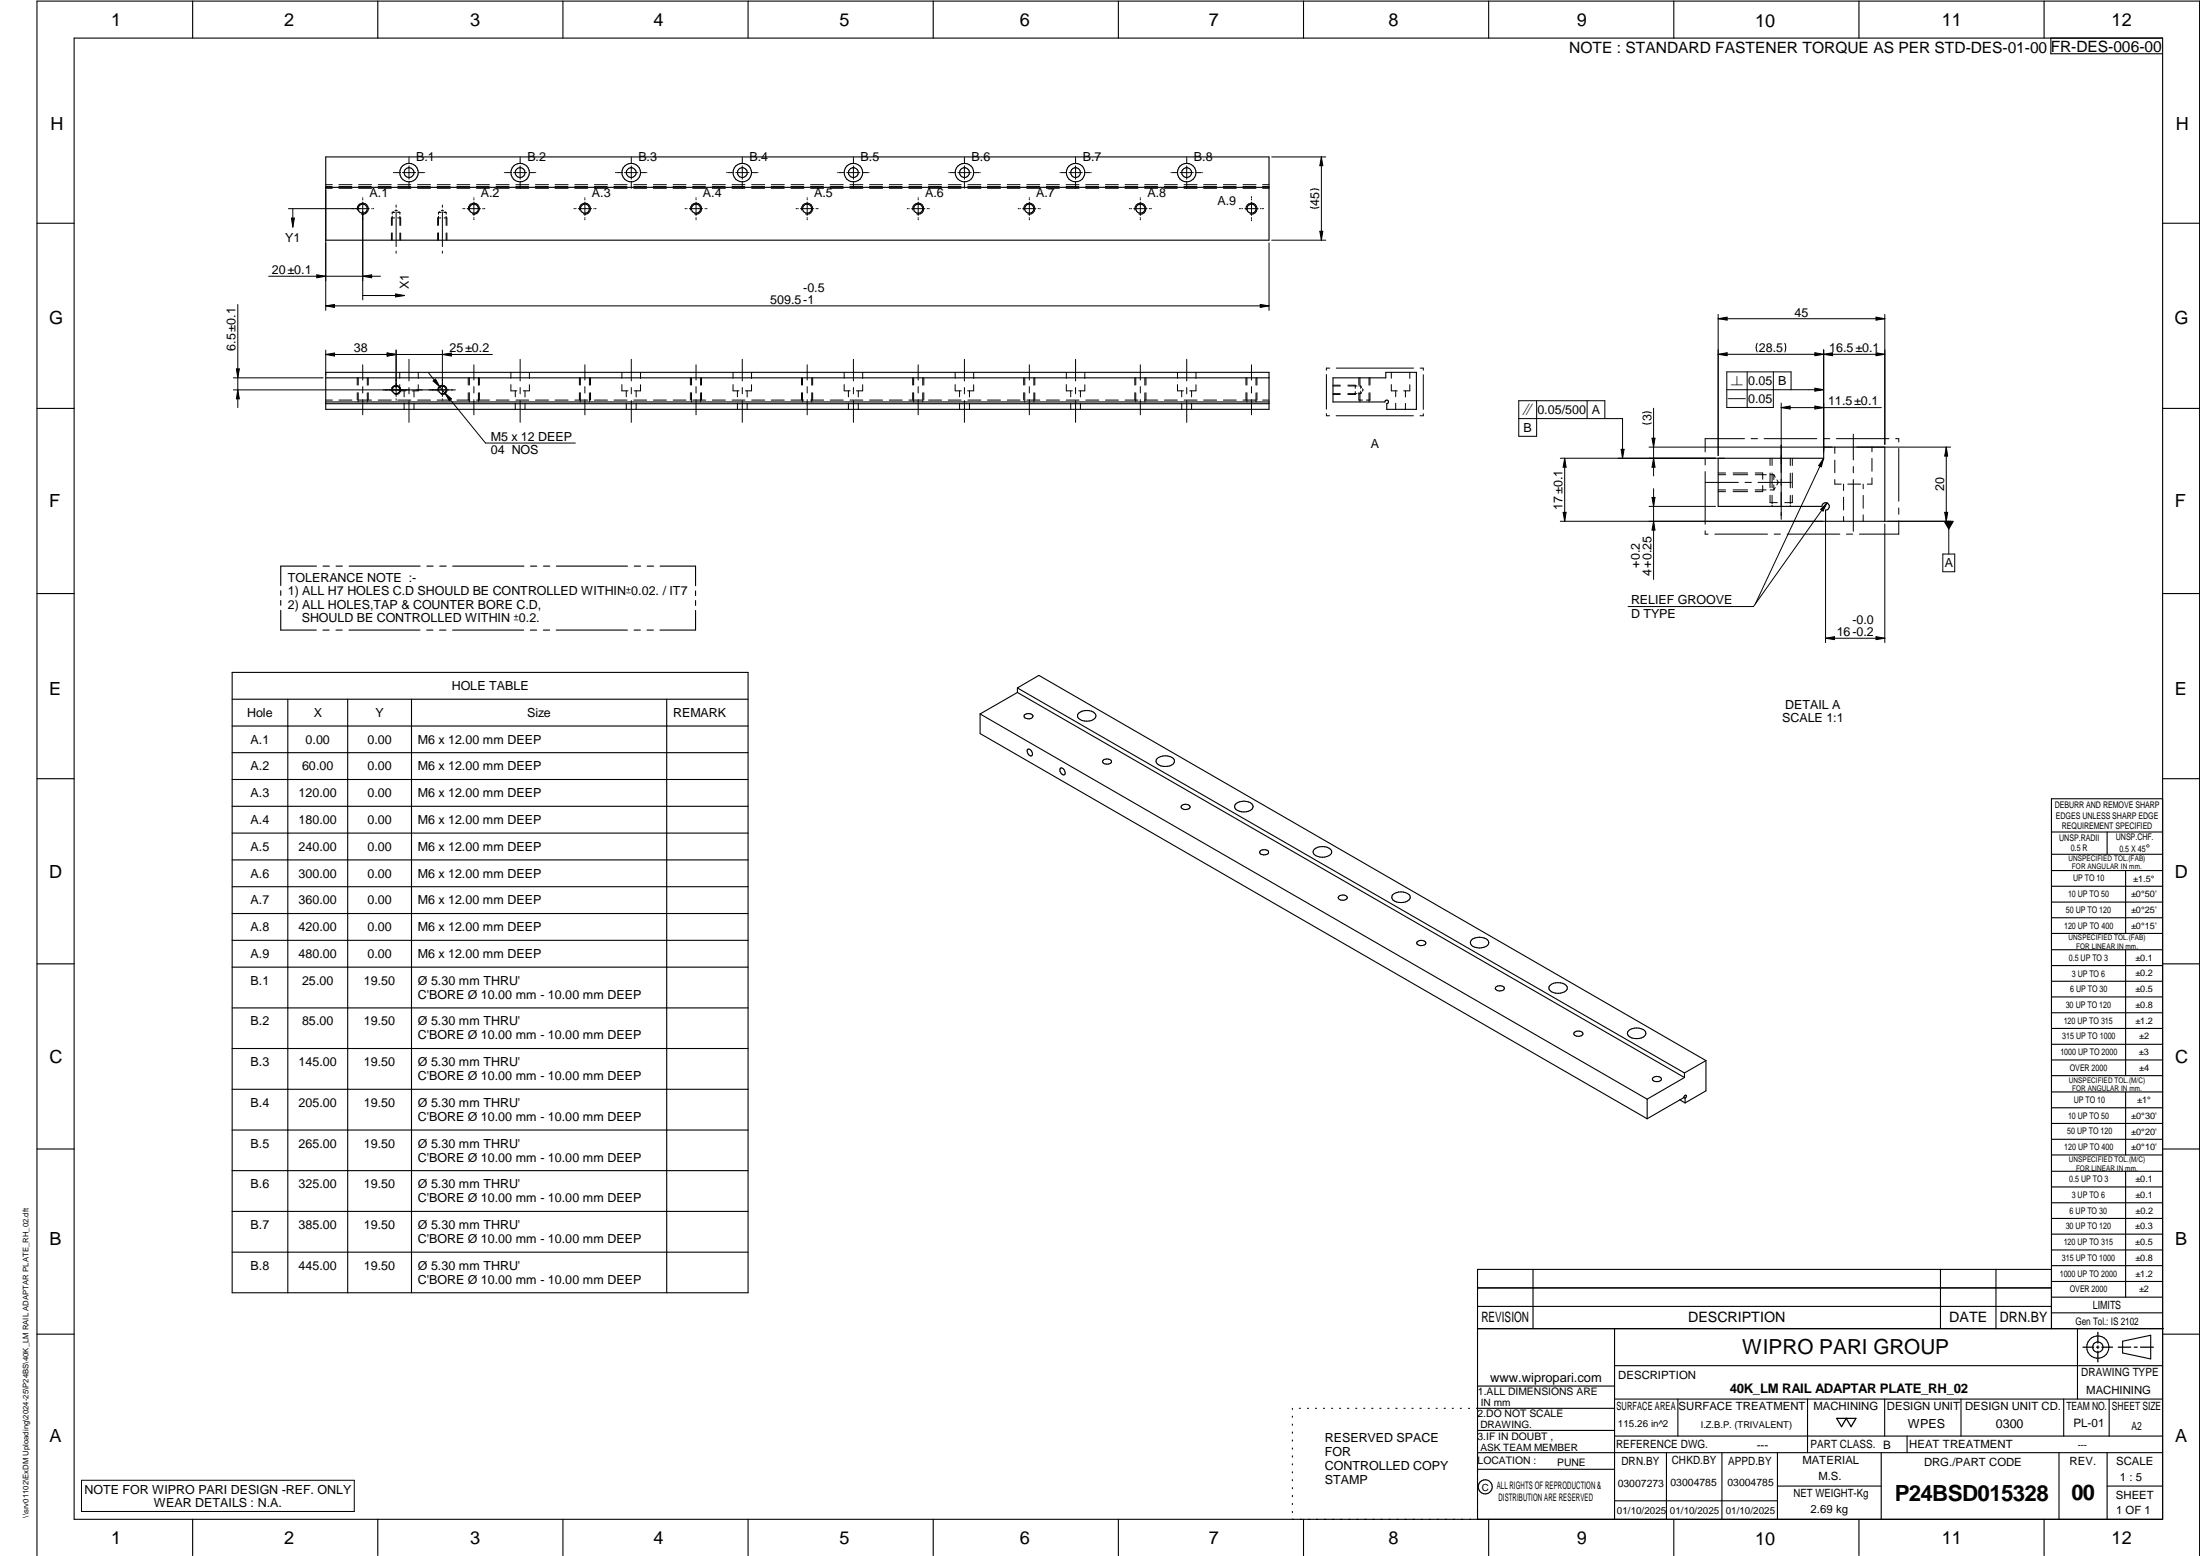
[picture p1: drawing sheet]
<svg xmlns="http://www.w3.org/2000/svg" width="594mm" height="420mm" viewBox="0 0 594 420" stroke-linecap="round" stroke-linejoin="round" font-family="sans-serif">
<g fill="none" stroke="#000" stroke-width=".3">
<path d="M20 10.3h564v400h-564zM52 .3v10M102 .3v10M152 .3v10M202 .3v10M252 .3v10M302 .3v10M352 .3v10M402 .3v10M452 .3v10M502 .3v10M552 .3v10"/>
<path d="M553.8 10.3v4.2h30.1M88 42.4h254.7v22.5h-254.7zM88 50.6h254.7M10 60.3h10M584 60.3h10M10 110.3h10M88 100.5h254.7v10h-254.7zM88 102h254.7M88 109h254.7M88 108.5h254.7M360 102h14.2v-1.5h8.3v10h-8v-1.5a.51 .51 0 0 0 .4-.3 .51 .51 0 0 0-.1-.5l-.5-.1-.3 .4h-14zM584 110.3h10"/>
<path d="M464 123.7h28.5v-3h16.5v20.1h-16v-3a1 1 0 0 0 1-1 1 1 0 0 0-1-1 1 1 0 0 0-1 .9h-28zM75.8 159.5v1.3M85.5 152.9h-9.7v5.2M87.2 152.9h1.7M90.8 152.9h1.6M94.3 152.9h19.1M115.3 152.9h1.7M118.7 152.9h1.8M122.3 152.9h19.2M143.2 152.9h1.7M146.8 152.9h1.7M150.2 152.9h19.3"/>
<path d="M171.3 152.9h1.7M174.7 152.9h1.8M178.3 152.9h9.5v5.3M187.8 159.6v1.2M10 160.3h10M75.8 162.1v1.3M75.8 164.8v5.3h9.6M87.2 170.1h1.7M90.7 170.1h1.7M94.2 170.1h19.2M115.2 170.1h1.7M118.7 170.1h1.7"/>
<path d="M122.2 170.1h19.2M143.2 170.1h1.7M146.7 170.1h1.7M150.2 170.1h19.2M171.2 170.1h1.7M174.7 170.1h1.7M187.8 164.8v5.3h-9.6M187.8 162.2v1.3M584 160.3h10M62.7 181.6h139.3v167.5h-139.3zM62.7 188.8h139.3M62.7 196h139.3"/>
<path d="M77.7 188.8v160.3M93.9 188.8v160.3M111.1 188.8v160.3M180 188.8v160.3M264.7 192.8v5.3l180.1 104M264.7 192.8l180.1 104M274.7 185.8l5.8-3.4 180.2 104M274.7 187l-10 5.8M274.7 185.8v1.2M274.7 185.8l180.2 103.9M274.7 187l180.2 104M276.6 193.1a1.37 1.37 0 0 1 2.3 .4 1.43 1.43 0 0 1-2.4-.1z"/>
<path d="M291.3 192.6a3.4 3.4 0 0 1 4.6 .3 1.57 1.57 0 0 1-1.8 1.8 2.63 2.63 0 0 1-3.1-1.4zM10 210.3h10M62.7 203.2h139.3M62.7 210.5h139.3M62.7 217.7h139.3M277.6 202.3a1.11 1.11 0 0 1 1 .6 1.11 1.11 0 0 1-.1 1.2 1.24 1.24 0 0 1-.9-1.8zM286.4 207.4a1.15 1.15 0 0 1 1 .6 1.15 1.15 0 0 1-.1 1.3 1.26 1.26 0 0 1-.9-1.9zM298 205.1l.8-.2a1.04 1.04 0 0 1 1.3 .9 1.49 1.49 0 0 1-2.4-.1zM312.5 204.8a3.4 3.4 0 0 1 4.6 .3 1.51 1.51 0 0 1-1.8 1.8 2.63 2.63 0 0 1-3.1-1.4zM319 217.6a1.55 1.55 0 0 1 2.3 .2 1.29 1.29 0 0 1-2.1 .6l-.3-.5zM333.7 217.1a3.3 3.3 0 0 1 4.6 .3 1.25 1.25 0 0 1-1.2 1.6 3.2 3.2 0 0 1-3.6-.9v-.7zM584 215.7h-30v143.1"/>
<path d="M584 210.3h10M62.7 225h139.3M62.7 232.2h139.3M62.7 239.4h139.3M340.2 229.9a1.64 1.64 0 0 1 2.4 .1 1.28 1.28 0 0 1-2.2 .6l-.3-.5zM354.9 229.3a3.5 3.5 0 0 1 4.6 .4 1.23 1.23 0 0 1-1.2 1.6 3.3 3.3 0 0 1-3.6-.9v-.7zM554 224.7h30M554 230.7h30M554 235.1h30M554 239.3h30M569 224.7v6M574 235.1v17"/>
<path d="M62.7 246.7h139.3M62.7 253.9h139.3M361.4 242.1a1.37 1.37 0 0 1 2.4 .4 1.53 1.53 0 0 1-2.4-.1zM376.1 241.6a3.5 3.5 0 0 1 4.6 .3 1.57 1.57 0 0 1-1.7 1.8 2.56 2.56 0 0 1-3.2-1.4zM382.6 254.4a1.59 1.59 0 0 1 2.4 .1 1.29 1.29 0 0 1-2.1 .6l-.3-.2zM397.4 253.8a3.4 3.4 0 0 1 4.5 .4 1.53 1.53 0 0 1-1.7 1.7l-.7 .1a2.15 2.15 0 0 1-2.5-1.5zM554 243.6h30M554 247.8h30M554 252.1h30M554 256.5h30M574 256.5v33.9M10 260.3h10"/>
<path d="M62.7 261.2h139.3M62.7 272.2h139.3M403.9 266.6a1.69 1.69 0 0 1 2.3 .1 1.25 1.25 0 0 1-2.1 .6l-.2-.2zM418.6 266.1a3.4 3.4 0 0 1 4.6 .3 1.23 1.23 0 0 1-1.2 1.6 2.77 2.77 0 0 1-3.8-1.2zM425.1 278.8a1.4 1.4 0 0 1 2.3 .5 1.5 1.5 0 0 1-2.4-.2zM439.8 278.3a3.4 3.4 0 0 1 4.6 .3 1.57 1.57 0 0 1-1.8 1.8l-.6 .1a2.18 2.18 0 0 1-2.5-1.5zM554 260.7h30M554 265h30M554 269.2h30M554 273.5h30M554 277.7h30M584 260.3h10"/>
<path d="M62.7 283.1h139.3M62.7 294.1h139.3M444.8 296.8v5.3M446.3 291.1a1.6 1.6 0 0 1 2.3 .2 1.29 1.29 0 0 1-2.1 .5l-.2-.2zM453.6 297l1.4 .8M454.7 296.4l.3 .2M454.7 296.4l-9.9 5.7M454.7 296.4l.2-.5 .4-.2 .1 .4-.4 .5M454.9 289.7v1.3M454.9 291l-10.1 5.8M455 296.6v1.2M460.7 286.4v8.2l-5.7 3.2"/>
<path d="M460.7 286.4l-5.8 3.3M554 282h30M554 286.2h30M554 290.4h30M554 294.9h30M554 299.1h30M574 294.9v17M10 310.3h10M62.7 305.1h139.3M62.7 316.1h139.3M554 303.4h30M554 307.6h30"/>
<path d="M554 311.9h30M554 316.3h30M574 316.3v34M584 310.3h10M62.7 327.1h139.3M62.7 338.1h139.3M554 320.5h30M554 324.8h30M554 329h30M554 333.2h30M554 337.5h30M399 358.8h185.2"/>
<path d="M399 352.8h155M399 347.8h155M414 342.8v16M436 358.8v51.5M524 342.8v16M539 342.8v16M554 341.8h30M554 346h30M554 350.3h30M554 354.5h30M554 342.8h-155v67.5M561 358.8v19"/>
<path d="M10 360.3h10M399 374.3h37M436 368.8h148M436 377.8h148M453.1 377.8v10M488.1 377.8v14.5M508.9 377.8v10M529.5 377.8v10M557.3 377.8v10M569.5 377.8v10M573.2 362.2l7.6-1.6v6.3l-7.6-1.6zM584 360.3h10"/>
<path d="M349 380.3v.3M349 382.4v.3M349 384.6v.3M349 386.7v.3M349 388.8v.3M349 391v.3M349 393.1v.3M349 395.3v.3M349 397.4v.3M349 399.5v.3M350.9 380.3h.2M353.1 380.3h.2"/>
<path d="M355.2 380.3h.3M357.4 380.3h.3M359.6 380.3h.3M361.7 380.3h.3M363.9 380.3h.3M366.1 380.3h.3M368.3 380.3h.2M370.4 380.3h.3M372.6 380.3h.3M374.8 380.3h.3M376.9 380.3h.4M379.1 380.3h.3"/>
<path d="M381.3 380.3h.3M383.4 380.3h.4M385.6 380.3h.3M387.8 380.3h.3M390 380.3h.3M392.2 380.3h.3M394.3 380.3h.3M396.5 380.3h.3M398.7 380.3h37.3M399 386.2h37M399 396.7h37M436 387.8h148"/>
<path d="M450 392.3v18M465 392.3v18M480 392.3v18M508 392.3v18M515 387.8v4.5M556 392.3v18M569 392.3v18M584 392.3h-185M52 410.3v9.7M102 410.3v9.7M152 410.3v9.7M202 410.3v9.7"/>
<path d="M252 410.3v9.7M302 410.3v9.7M349 401.7v.3M349 403.8v.4M349 406v.3M349 408.1v.3M352 410.3v9.7M402 410.3v9.7M436 405.3h44M452 410.3v9.7M480 401.3h28M502 410.3v9.7"/>
<path d="M552 410.3v9.7M569 401.3h15M10 420v-419.7h584v419.7"/>
<circle cx="97.9" cy="56.3" r="1.23"/>
<circle cx="110.5" cy="46.6" r="2.49"/>
<circle cx="110.5" cy="46.6" r="1.33"/>
<circle cx="128" cy="56.3" r="1.23"/>
<circle cx="140.4" cy="46.6" r="1.32"/>
<circle cx="140.5" cy="46.6" r="2.5"/>
<circle cx="157.9" cy="56.4" r="1.22"/>
<circle cx="170.5" cy="46.6" r="1.32"/>
<circle cx="170.5" cy="46.6" r="2.5"/>
<circle cx="187.9" cy="56.3" r="1.23"/>
<circle cx="200.5" cy="46.6" r="2.49"/>
<circle cx="200.5" cy="46.6" r="1.33"/>
<circle cx="218" cy="56.3" r="1.23"/>
<circle cx="230.4" cy="46.6" r="1.32"/>
<circle cx="230.5" cy="46.6" r="2.5"/>
<circle cx="247.9" cy="56.4" r="1.22"/>
<circle cx="260.4" cy="46.6" r="2.49"/>
<circle cx="260.4" cy="46.6" r="1.33"/>
<circle cx="277.9" cy="56.3" r="1.23"/>
<circle cx="290.4" cy="46.6" r="1.32"/>
<circle cx="290.5" cy="46.6" r="2.49"/>
<circle cx="307.9" cy="56.4" r="1.22"/>
<circle cx="320.4" cy="46.6" r="1.32"/>
<circle cx="320.5" cy="46.6" r="2.5"/>
<circle cx="337.9" cy="56.4" r="1.22"/>
<circle cx="107" cy="105.3" r="1.04"/>
<circle cx="119.5" cy="105.3" r="1.02"/>
<circle cx="566.5" cy="363.8" r="2.99"/>
<circle cx="566.5" cy="363.7" r="1.41"/>
<circle cx="401.1" cy="401.5" r="1.9"/>
</g>
<g fill="none" stroke="#000" stroke-width=".27">
<path d="M78.7 58.9h.8l-.4 2.4zM79.1 56.3v5M88 51.3v32.5M88 50.8h1.7M88 49.9h1.7M88 50.4h1.7M91.5 50.4h3.5M91.5 50.8h3.5M91.5 49.9h3.5M96.5 56.7a1.49 1.49 0 0 1 1.3-1.8 1.49 1.49 0 0 1 1.6 1.6 1.49 1.49 0 0 1-1.8 1.3M96.8 50.4h3.5M96.9 50.8h3.4"/>
<path d="M96.9 49.9h3.4M98 53.4v.2M98 53.8v.2M98 54.6v26.4M99.7 56.3h-21.8M100.4 56.3h.1M100.7 56.3h.2M102.1 50.4h3.5M102.1 50.8h3.6M102.1 49.9h3.6M105.9 57.4h.7M105.9 57.4v.4"/>
<path d="M105.9 58.4v2.4M106.2 46.6h.1M106.2 57.1l-.3 .3M106.5 46.6h1.3M106.5 58.8h-.8v2.1M106.6 56.9l.4-.2 .3 .2M107 55.4v.6M107 57.2v9.4M107.4 57.4h.6M107.4 58.8h.8v2.1M107.4 50.4h3.5M107.4 50.8h3.5"/>
<path d="M107.4 49.9h3.5M107.7 57.2l.3 .2M108 57.4v.5M108 58.4v2.5M108.7 46.6h3.6M110.4 42.4v.1M110.4 42.7v1.2M110.4 44.8v3.6M110.4 49.3v1.2M110.4 50.8h.1M112.7 50.4h3.5M112.8 50.8h3.4"/>
<path d="M112.8 49.9h3.4M113.1 46.6h1.3M114.6 46.6h.1M118 50.4h3.5M118.1 50.8h3.5M118.1 49.9h3.5M118.4 57.4v.4M118.4 58.4v2.4M118.4 57.4h.7M118.8 57.1l-.4 .3M119 58.8h-.8v2.1M119.2 56.9l.3-.2 .3 .2"/>
<path d="M119.5 55.4v.6M119.5 57.2v9.4M119.8 57.4h.7M119.9 58.8h.8v2.1M120.2 57.2l.3 .2M120.5 57.4v.5M120.5 58.4v2.5M123.4 50.4h3.4M123.4 50.8h3.5M123.4 49.9h3.5M125 56.3h.2M125.4 56.3h.2"/>
<path d="M126.1 56.3h3.6M126.5 56.7a1.51 1.51 0 0 1 1.3-1.9 1.51 1.51 0 0 1 1.6 1.7 1.51 1.51 0 0 1-1.9 1.3M128 53.4v.2M128 53.8v.2M128 54.6v3.6M128 58.8v.1M128 59.1v.3M128.6 50.4h3.5M128.7 50.8h3.5M128.7 49.9h3.5M130.3 56.3h.2M130.7 56.3h.2"/>
<path d="M133.9 50.4h3.5M134 50.8h3.5M134 49.9h3.5M136.2 46.6h.1M136.5 46.6h1.3M138.6 46.6h3.6M139.3 50.4h3.4M139.3 50.8h3.5M139.3 49.9h3.5M140.5 42.4v.1M140.5 42.7v1.2M140.5 44.8v3.6"/>
<path d="M140.5 49.3v1.2M140.5 50.8h.1M143.1 46.6h1.3M144.6 50.4h3.5M144.6 46.6h.1M144.6 50.8h3.5M144.6 49.9h3.5M149.9 50.4h3.5M149.9 50.8h3.5M149.9 49.9h3.5M155 56.3h.1M155.2 50.4h3.5"/>
<path d="M155.2 50.8h3.5M155.2 49.9h3.5M155.4 56.3h.2M156.2 56.3h3.6M156.5 56.7a1.49 1.49 0 0 1 1.3-1.8 1.49 1.49 0 0 1 1.6 1.6 1.49 1.49 0 0 1-1.8 1.3M157.9 53.4v.2M157.9 53.8v.2M157.9 58.8v.1M157.9 59.1v.3M157.9 54.6v3.6M160.4 56.3h.1M160.5 50.4h3.5"/>
<path d="M160.5 50.8h3.5M160.5 49.9h3.5M160.7 56.3h.2M165.8 50.4h3.5M165.8 50.8h3.5M165.8 49.9h3.5M166.2 46.6h.1M166.5 46.6h1.3M168.6 46.6h3.6M170.5 44.8v3.6M170.5 42.4v.1M170.5 42.7v1.2"/>
<path d="M170.5 49.3v1.2M170.5 50.8h.1M171.1 50.4h3.5M171.1 50.8h3.5M171.1 49.9h3.5M173.1 46.6h1.3M174.6 46.6h.1M176.4 50.4h3.5M176.4 50.8h3.6M176.4 49.9h3.6M181.7 50.4h3.5M181.8 50.8h3.4"/>
<path d="M181.8 49.9h3.4M185 56.3h.2M185.4 56.3h.1M186.1 56.3h3.6M186.5 56.7a1.49 1.49 0 0 1 1.3-1.8 1.49 1.49 0 0 1 1.6 1.6 1.49 1.49 0 0 1-1.8 1.3M187 50.4h3.5M187.1 50.8h3.4M187.1 49.9h3.4M188 58.8v.1M188 59.1v.3M188 54.6v3.6M188 53.4v.2"/>
<path d="M188 53.8v.2M190.4 56.3h.1M190.7 56.3h.2M192.3 50.4h3.5M192.4 50.8h3.5M192.4 49.9h3.5M196.2 46.6h.1M196.5 46.6h1.3M197.6 50.4h3.5M197.7 50.8h3.5M197.7 49.9h3.5M198.7 46.6h3.6"/>
<path d="M200.4 42.4v.1M200.4 42.7v1.2M200.4 44.8v3.6M200.4 49.3v1.2M200.4 50.8h.1M202.9 50.4h3.6M203 50.8h3.5M203 49.9h3.5M203.1 46.6h1.3M204.6 46.6h.1M208.2 50.4h3.5M208.3 50.8h3.5"/>
<path d="M208.3 49.9h3.5M213.6 50.4h3.4M213.6 50.8h3.5M213.6 49.9h3.5M215 56.3h.2M215.4 56.3h.2M216.1 56.3h3.6M216.5 56.7a1.51 1.51 0 0 1 1.3-1.9 1.51 1.51 0 0 1 1.6 1.7 1.51 1.51 0 0 1-1.9 1.3M218 58.8v.1M218 59.1v.3M218 53.4v.2M218 53.8v.2"/>
<path d="M218 54.6v3.6M218.9 50.4h3.5M218.9 50.8h3.5M218.9 49.9h3.5M220.3 56.3h.2M220.7 56.3h.2M224.1 50.4h3.6M224.2 50.8h3.5M224.2 49.9h3.5M226.2 46.6h.1M226.5 46.6h1.3M228.6 46.6h3.6"/>
<path d="M229.5 50.4h3.5M229.5 50.8h3.5M229.5 49.9h3.5M230.5 42.4v.1M230.5 42.7v1.2M230.5 49.3v1.2M230.5 50.8h.1M230.5 44.8v3.6M233.1 46.6h1.3M234.6 46.6h.1M234.8 50.4h3.5M234.8 50.8h3.5"/>
<path d="M234.8 49.9h3.5M240.1 50.4h3.5M240.2 50.8h3.4M240.2 49.9h3.4M245 56.3h.1M245.4 56.3h.1M245.4 50.4h3.5M245.4 50.8h3.5M245.4 49.9h3.5M246.2 56.3h3.6M246.5 56.7a1.49 1.49 0 0 1 1.3-1.8 1.49 1.49 0 0 1 1.6 1.6 1.49 1.49 0 0 1-1.8 1.3M247.9 54.6v3.6"/>
<path d="M247.9 58.8v.1M247.9 59.1v.3M247.9 53.4v.2M247.9 53.8v.2M250.4 56.3h.1M250.7 50.4h3.5M250.7 56.3h.2M250.7 50.8h3.5M250.7 49.9h3.5M256 50.4h3.5M256.1 50.8h3.4M256.1 49.9h3.4"/>
<path d="M256.2 46.6h.1M256.5 46.6h1.3M258.6 46.6h3.6M260.4 42.4v.1M260.4 42.7v1.2M260.4 44.8v3.6M260.4 49.3v1.2M260.4 50.8h.1M261.3 50.4h3.5M261.4 50.8h3.5M261.4 49.9h3.5M263.1 46.6h1.3"/>
<path d="M264.6 46.6h.1M266.6 50.4h3.5M266.7 50.8h3.5M266.7 49.9h3.5M271.9 50.4h3.5M272 50.8h3.5M272 49.9h3.5M274.9 56.3h.3M275.4 56.3h.1M276.1 56.3h3.6M276.5 56.7a1.49 1.49 0 0 1 1.3-1.8 1.49 1.49 0 0 1 1.6 1.6 1.49 1.49 0 0 1-1.8 1.3M277.2 50.4h3.5"/>
<path d="M277.3 50.8h3.5M277.3 49.9h3.5M278 58.8v.1M278 59.1v.3M278 53.4v.2M278 53.8v.2M278 54.6v3.6M280.3 56.3h.2M280.7 56.3h.2M282.5 50.4h3.5M282.6 50.8h3.5M282.6 49.9h3.5"/>
<path d="M286.2 46.6h.1M286.5 46.6h1.3M287.9 50.4h3.4M287.9 50.8h3.5M287.9 49.9h3.5M288.7 46.6h3.6M290.4 42.4v.1M290.4 42.7v1.2M290.4 44.8v3.6M290.4 49.3v1.2M290.4 50.8h.1M293.1 46.6h1.3"/>
<path d="M293.2 50.4h3.5M293.2 50.8h3.5M293.2 49.9h3.5M294.6 46.6h.1M298.5 50.4h3.5M298.5 50.8h3.5M298.5 49.9h3.5M303.8 50.4h3.4M303.8 50.8h3.5M303.8 49.9h3.5M305 56.3h.2M305.4 56.3h.2"/>
<path d="M306.1 56.3h3.6M306.5 56.7a1.49 1.49 0 0 1 1.3-1.8 1.49 1.49 0 0 1 1.6 1.6 1.49 1.49 0 0 1-1.9 1.3M307.9 54.6v3.6M307.9 53.4v.2M307.9 53.8v.2M307.9 58.8v.1M307.9 59.1v.3M309.1 50.4h3.5M309.1 50.8h3.5M309.1 49.9h3.5M310.3 56.3h.2M310.7 56.3h.2"/>
<path d="M314.4 50.4h3.5M314.4 50.8h3.5M314.4 49.9h3.5M316.2 46.6h.1M316.5 46.6h1.3M318.6 46.6h3.6M319.7 50.4h3.5M319.7 50.8h3.6M319.7 49.9h3.6M320.5 42.4v.1M320.5 42.7v1.2M320.5 49.3v1.2"/>
<path d="M320.5 50.8h.1M320.5 44.8v3.6M323.1 46.6h1.3M324.6 46.6h.1M325 50.4h3.5M325 50.8h3.5M325 49.9h3.5M330.3 50.4h3.5M330.4 50.8h3.4M330.4 49.9h3.4M334.7 56.3h.3M335.3 56.3h.2"/>
<path d="M335.6 50.4h3.5M335.7 50.8h3.5M335.7 49.9h3.5M336.2 56.3h3.6M336.5 56.7a1.49 1.49 0 0 1 1.3-1.8 1.49 1.49 0 0 1 1.6 1.6 1.49 1.49 0 0 1-1.8 1.3M337.9 53.1v.3M337.9 53.7v.3M337.9 54.6v3.6M337.9 58.8v.2M337.9 59.3v.3M340.4 56.3h.2M340.9 50.4h1.8"/>
<path d="M340.9 56.3h.3M340.9 50.8h1.8M340.9 49.9h1.8M343.4 42.4h14.6M356.2 55.9a2.52 2.52 0 0 1-2.4 0M356.2 51.3a2.52 2.52 0 0 0-2.4 0M356.8 42.4v22.5M356.8 42.4l.4 2.3h-.8zM72.6 74.6h30.1M85.5 74.2l2.5 .4-2.5 .4zM98 74.6l2.4-.4v.8zM98 79.8h11.3"/>
<path d="M105.7 62.9v2M105.9 62.9v2M106.8 79.4l2.5 .4-2.5 .4zM107 67.8v.6M108 62.9v2M108.2 62.9v2M118.2 62.9v2M118.4 62.9v2M119.5 67.8v.6M120.5 62.9v2M120.7 62.9v2M342.7 65.6v18.2"/>
<path d="M343.4 64.9h14.6M356.4 62.4h.8l-.4 2.5zM63.8 99.6h.8l-.4 2.4zM64.2 82.2v27.9M88 94.5v6.8M88 95.7l2.3-.4v.8zM88 82.6l2.3-.4v.8zM88 95.7h45M88 82.6h254.7M98 98.5v4.1M104.6 95.3l2.4 .4-2.4 .4zM107 94.5v12.6"/>
<path d="M110.4 97v5.9M119.5 95.7l2.4-.4v.8zM119.5 94.5v12.6M128 98.5v4.1M140.5 97v5.9M157.9 98.5v4.1M170.5 97v5.9M188 98.5v4.1M200.4 97v5.9M218 98.5v4.1M230.5 97v5.9M247.9 98.5v4.1"/>
<path d="M260.4 97v5.9M278 98.5v4.1M290.4 97v5.9M307.9 98.5v4.1M320.5 97v5.9M337.9 98.5v4.1M340.3 82.2l2.4 .4-2.4 .4zM359.1 99.4h-.9v.5M360.8 99.4h20.9M383.5 99.4h.8v.6M464 86.1h45M464 86.1l2.4-.5v.8z"/>
<path d="M464 95.7l2.4-.5v.9zM464 95.7h45M464 84.9v38.1M474.5 92.7a2.52 2.52 0 0 0 0 2.3M482 92.7a2.89 2.89 0 0 1 0 2.3M490.1 95.2l2.4 .5-2.4 .4zM492.5 94.4v27.9M492.5 95.7l2.4-.5v.9zM506.6 95.2l2.4 .5-2.4 .4zM506.6 85.6l2.4 .5-2.4 .3zM509 84.9v35.1M63 105.3h60"/>
<path d="M63 102h24.2M64.2 105.3l.4 2.4h-.8zM88 108h1.7M91.5 108h3.5M96.5 102v2M96.5 106v2M96.7 102v2M96.7 106v2.2M96.7 108.4v.1M96.9 108h3.4M98 104.4v1.7M98 107.9v4.1"/>
<path d="M99.2 102v2M99.2 106.1v2.1M99.2 108.4v.1M99.4 102v2M99.4 106v2M102.1 108h3.6M105.7 105.6a1.24 1.24 0 0 1 1.1-1.6 1.24 1.24 0 0 1 1.4 1.3 1.24 1.24 0 0 1-1.6 1.2M107 107.7v.1M107 107.9v.2M107.4 108h3.5M107.9 103.8v1.7h1.7M107.9 100.5v1.7"/>
<path d="M109.1 105.5v1.6M109.1 108.9v1.6M110.4 104.6v1.7M110.4 108.2v5.8M111.8 105.5v1.7M111.8 108.9v1.6M112.8 108h3.4M112.9 103.9v1.6h-1.6M112.9 100.5v1.7M115.8 100.8l4.3 5.3M117 102.9l.6-.5 1.2 2.1zM118.1 108h3.5"/>
<path d="M118.2 105.6a1.26 1.26 0 0 1 1.1-1.6 1.26 1.26 0 0 1 1.4 1.3 1.26 1.26 0 0 1-1.6 1.2M119.5 107.7v.1M119.5 107.9v.2M120.1 106.1l11 13.5h24.3M120.1 106.1l1.8 1.6-.6 .5zM123.4 108h3.5M126.4 102v2M126.4 106v2M126.7 102v2M126.7 106v2.2M126.7 108.4v.1M128 104.4v1.7"/>
<path d="M128 107.9v4.1M128.7 108h3.5M129.2 102v2M129.2 106.1v2.1M129.2 108.4v.1M129.4 102v2M129.4 106v2M134 108h3.5M138 103.8v1.7h1.6M138 100.5v1.7M139.1 105.5v1.6M139.1 108.9v1.6"/>
<path d="M139.3 108h3.5M140.5 104.6v1.7M140.5 108.2v5.8M141.8 105.5v1.7M141.8 108.9v1.6M143 103.9v1.6h-1.7M143 100.5v1.7M144.6 108h3.5M149.9 108h3.5M155.2 108h3.5M156.5 102v2M156.5 106v2"/>
<path d="M156.7 102v2M156.7 106v2.2M156.7 108.4v.1M157.9 104.4v1.7M157.9 107.9v4.1M159.2 102v2M159.2 106.1v2.1M159.2 108.4v.1M159.5 102v2M159.5 106v2M160.5 108h3.5M165.8 108h3.5"/>
<path d="M167.9 103.8v1.7h1.7M167.9 100.5v1.7M169.1 105.5v1.6M169.1 108.9v1.6M170.5 104.6v1.7M170.5 108.2v5.8M171.1 108h3.5M171.8 105.5v1.7M171.8 108.9v1.6M173 103.9v1.6h-1.7M173 100.5v1.7M176.4 108h3.6"/>
<path d="M181.8 108h3.4M186.4 102v2M186.4 106v2M186.7 102v2M186.7 106v2.2M186.7 108.4v.1M187.1 108h3.4M188 104.4v1.7M188 107.9v4.1M189.2 102v2M189.2 106.1v2.1M189.2 108.4v.1"/>
<path d="M189.4 102v2M189.4 106v2M192.4 108h3.5M197.7 108h3.5M197.9 103.8v1.7h1.7M197.9 100.5v1.7M199.1 105.5v1.6M199.1 108.9v1.6M200.4 104.6v1.7M200.4 108.2v5.8M201.8 105.5v1.7M201.8 108.9v1.6"/>
<path d="M202.9 103.9v1.6h-1.6M202.9 100.5v1.7M203 108h3.5M208.3 108h3.5M213.6 108h3.5M216.4 102v2M216.4 106v2M216.7 102v2M216.7 106v2.2M216.7 108.4v.1M218 104.4v1.7M218 107.9v4.1"/>
<path d="M218.9 108h3.5M219.2 102v2M219.2 106.1v2.1M219.2 108.4v.1M219.4 102v2M219.4 106v2M224.2 108h3.5M228 103.8v1.7h1.6M228 100.5v1.7M229.1 105.5v1.6M229.1 108.9v1.6M229.5 108h3.5"/>
<path d="M230.5 104.6v1.7M230.5 108.2v5.8M231.8 105.5v1.7M231.8 108.9v1.6M233 103.9v1.6h-1.7M233 100.5v1.7M234.8 108h3.5M240.2 108h3.4M245.4 108h3.5M246.5 102v2M246.5 106v2M246.7 102v2"/>
<path d="M246.7 106v2.2M246.7 108.4v.1M247.9 104.4v1.7M247.9 107.9v4.1M249.2 102v2M249.2 106.1v2.1M249.2 108.4v.1M249.5 102v2M249.5 106v2M250.7 108h3.5M256.1 108h3.4M257.9 103.8v1.7h1.7"/>
<path d="M257.9 100.5v1.7M259.1 105.5v1.6M259.1 108.9v1.6M260.4 104.6v1.7M260.4 108.2v5.8M261.4 108h3.5M261.8 105.5v1.7M261.8 108.9v1.6M262.9 103.9v1.6h-1.6M262.9 100.5v1.7M266.7 108h3.5M272 108h3.5"/>
<path d="M276.4 102v2M276.4 106v2M276.7 102v2M276.7 106v2.2M276.7 108.4v.1M277.3 108h3.5M278 104.4v1.7M278 107.9v4.1M279.2 102v2M279.2 106.1v2.1M279.2 108.4v.1M279.4 102v2"/>
<path d="M279.4 106v2M282.6 108h3.5M287.9 108h3.5M287.9 103.8v1.7h1.7M287.9 100.5v1.7M289.1 105.5v1.6M289.1 108.9v1.6M290.4 104.6v1.7M290.4 108.2v5.8M291.8 105.5v1.7M291.8 108.9v1.6M292.9 103.9v1.6h-1.6"/>
<path d="M292.9 100.5v1.7M293.2 108h3.5M298.5 108h3.5M303.8 108h3.5M306.4 102v2M306.4 106v2M306.7 102v2M306.7 106v2.2M306.7 108.4v.1M307.9 104.4v1.7M307.9 107.9v4.1M309.1 108h3.5"/>
<path d="M309.2 102v2M309.2 106.1v2.1M309.2 108.4v.1M309.4 102v2M309.4 106v2M314.4 108h3.5M318 103.8v1.7h1.6M318 100.5v1.7M319.1 105.5v1.6M319.1 108.9v1.6M319.7 108h3.6M320.5 104.6v1.7"/>
<path d="M320.5 108.2v5.8M321.8 105.5v1.7M321.8 108.9v1.6M323 103.9v1.6h-1.7M323 100.5v1.7M325 108h3.5M330.4 108h3.4M335.7 108h3.5M336.5 102v2M336.5 106v2M336.7 102v2M336.7 106v2.2"/>
<path d="M336.7 108.4v.1M337.9 104.4v1.7M337.9 107.9v4.1M339.2 102v2M339.2 106.1v2.1M339.2 108.4v.1M339.4 102v2M339.4 106v2M340.9 108h1.8M358.2 111.7v.6h.8M358.2 101.1v9.4M360 106.3h1.9"/>
<path d="M360 104h1.9M360 106.5h1.9M360 104.2h1.9M360.8 112.3h20.9M364 106.3h2.4M364 104h2v.9M364 104.2h2.5M366 105.7v.8h-2M366.9 106v2h1M366.9 106.3h.5M366.9 102v2M367 104.2h.4"/>
<path d="M367.2 102v2M367.2 106v2.2M367.2 108.4v.1M367.4 104.2v.7M367.4 105.6v.7M367.4 104.2l.3 .4M367.7 106l-.3 .3M367.9 105l.2 .3-.2 .3M369.7 102v2M369.7 106.1v2.1M369.7 108.4v.1M369.9 106v2h-.9"/>
<path d="M369.9 102v2M375.7 103.8v1.7h1.6M375.7 100.5v1.7M376.9 105.5v1.6M376.9 108.9v1.6M379.5 105.5v1.7M379.5 108.9v1.6M380.7 103.9v1.6h-1.7M380.7 100.5v1.7M384.3 111.7v.6h-.9M384.3 101.2v9.3M410.1 113h28v10.7"/>
<path d="M414.9 108.2v9.6h-4.8v-9.6h23.3v4.8M428.6 108.2v4.8M445.9 114.2a2.6 2.6 0 0 1-2.4 0M445.9 111.5a2.6 2.6 0 0 0-2.4 0M446.1 118.3h.8l-.4 2.4zM446.5 110.2v18.3M466.3 105.2h26.2M471.1 118.4h-10.6v3.6M471.8 100.4v9.6M472.9 118.4h1.7M476.4 118.4h14.2M478.9 100.4v9.6h-12.6v-9.6h17.4v4.8"/>
<path d="M481 110.1h27M481 110.1l2.4-.5v.8zM481 108.8v31.5M490.1 104.8l2.4 .4-2.4 .4zM490.1 109.6l2.4 .5-2.4 .3zM492.4 118.4h1.7M495.9 118.4h14.2M500.5 117.2v7M511.9 118.4h.8v.9M421.3 123.7h44.4M422.1 138.3h.8l-.4 2.5zM422.5 123.7v17.1"/>
<path d="M422.5 123.7l.4 2.5h-.8zM437.8 121.3h.8l-.5 2.4zM445.3 136.7h17.9M445.3 120.7h49.4M446.1 134.3h.8l-.4 2.4zM446.5 132v24.5M446.5 123.7l.4 2.5h-.8zM460.5 123.8v1.8M460.5 127.3v14.3M460.5 130.3h8.9M464 132.3h2M464 127.7h2"/>
<path d="M464 128.2h2M464 132.8h2M468 132.3h3.9M468 127.7h3.9M468 132.8h3.9M468 128.2h4M471.2 130.3h1.7M474 132.3h2.9M474 127.7h2v1.7M474 128.2h3M474.7 130.3h9M476 131.1v1.7h-2"/>
<path d="M478 132.3h1M478 123.7v2M478 127.7v4M478 133.7v2h1.9M478 128.2h1M478.5 123.7v2M478.5 127.7v4M478.5 133.7v2.3M478.5 136.4v.3M479 128.2l.4 .7M479 128.2v1.3M479 130.9v1.4"/>
<path d="M479.4 131.7l-.4 .6M479.8 129.6l.4 .7-.4 .6M483.4 123.7v2M483.4 127.8v3.9M483.4 133.8v2.3M483.4 136.4v.3M484 123.7v2M484 127.7v4M484 133.7v2h-2M492.5 123.7l-.7 2.4-.7-.4zM492.5 123.7l-18.5 39.4M493 140v33.5"/>
<path d="M493.3 135.8l-19.8 28h-33.9M493.3 135.8l-1 2.2-.6-.5zM495.5 129.5v1.2h1.7M495.5 120.7v1.7M495.5 124.2v3.5M497.8 130.7v1.8M497.8 134.2v3.5M497.8 139.5v1.3M499 130.7h3.4M500.5 126v1.7M500.5 129.5v14M501.4 120.7h25.3"/>
<path d="M503.1 130.7v1.3M503.1 133.8v3.4M503.1 139v1.8M505.5 129v1.7h-1.3M505.5 120.7v1.3M505.5 123.8v3.5M512.7 121.1v14.2M512.7 137.2v1.7M525.1 138.3h.8l-.3 2.5zM525.6 120.7l.3 2.4h-.8zM525.6 120.7v20.1M421.3 140.8h71.7"/>
<path d="M446.5 140.8l.4 2.3h-.8zM460.5 143.3v.9h.8M463.1 144.2h14.2M479.1 144.2h1.7M482.6 144.2h14.2M498.6 144.2h1.7M509 140.8h18.4M509 141.5v32M512.7 140.6v3.6h-10.6M524.6 149.6h3.2v4.8h-3.2zM526.2 140.8v8.8M493 172.3h16"/>
<path d="M493 172.3l2.4-.4v.8zM506.6 171.9l2.4 .4-2.4 .4zM22 399.7h73.7v8.4h-73.7z"/>
</g>
<path d="M566.5 359.7v3M562.5 363.8h2.9M566.1 363.8h.7M566.5 363.4v.7M566.5 364.9v2.8M567.6 363.8h2.9M572 363.8h3.4M576.3 363.8h.8M578 363.8h3.5M496 383h5.2l-1.3 2.2-1.3-2.2-1.3 2.2z" fill="none" stroke="#000" stroke-width=".34"/>
<g fill="#000">
<path d="M78.7 58.9h.8l-.4 2.4zM356.8 42.4l.4 2.3h-.8zM85.5 74.2l2.5 .4-2.5 .4zM98 74.6l2.4-.4v.8zM356.4 62.4h.8l-.4 2.5zM63.8 99.6h.8l-.4 2.4zM88 95.7l2.3-.4v.8zM88 82.6l2.3-.4v.8zM104.6 95.3l2.4 .4-2.4 .4zM106.8 79.4l2.5 .4-2.5 .4zM119.5 95.7l2.4-.4v.8zM340.3 82.2l2.4 .4-2.4 .4z"/>
<path d="M464 95.7l2.4-.5v.9zM464 86.1l2.4-.5v.8zM490.1 95.2l2.4 .5-2.4 .4zM492.5 95.7l2.4-.5v.9zM506.6 95.2l2.4 .5-2.4 .4zM506.6 85.6l2.4 .5-2.4 .3zM64.2 105.3l.4 2.4h-.8zM117 102.9l.6-.5 1.2 2.1zM120.1 106.1l1.8 1.6-.6 .5zM446.1 118.3h.8l-.4 2.4zM481 110.1l2.4-.5v.8zM490.1 104.8l2.4 .4-2.4 .4z"/>
<path d="M490.1 109.6l2.4 .5-2.4 .3zM422.1 138.3h.8l-.4 2.5zM422.5 123.7l.4 2.5h-.8zM437.8 121.3h.8l-.5 2.4zM446.5 123.7l.4 2.5h-.8zM446.1 134.3h.8l-.4 2.4zM493.3 135.8l-1 2.2-.6-.5zM492.5 123.7l-.7 2.4-.7-.4zM525.6 120.7l.3 2.4h-.8zM525.1 138.3h.8l-.3 2.5zM446.5 140.8l.4 2.3h-.8zM524.8 140.8h2.8l-1.4 2.3z"/>
<path d="M493 172.3l2.4-.4v.8zM506.6 171.9l2.4 .4-2.4 .4z"/>
</g>
<text font-size="6" x="511.6" y="405.2">P24BSD015328</text>
<text font-size="5.9" x="559.4" y="405.1">00</text>
<text font-size="5.6" x="470.5" y="365.5">WIPRO PARI GROUP</text>
<g font-size="4.9">
<text x="30" y="6.9">1</text>
<text x="76.7" y="6.9">2</text>
<text x="127" y="6.9">3</text>
<text x="176.5" y="6.9">4</text>
<text x="226.7" y="6.9">5</text>
<text x="275.4" y="6.9">6</text>
<text x="326.4" y="6.9">7</text>
<text x="375" y="6.9">8</text>
<text x="425.8" y="6.9">9</text>
<text x="473.9" y="7.3">10</text>
<text x="524.3" y="6.9">11</text>
<text x="570.2" y="6.9">12</text>
<text x="13.6" y="35.1">H</text>
<text x="587.6" y="35.1">H</text>
<text x="13.2" y="87.5">G</text>
<text x="587.2" y="87.5">G</text>
<text x="13.2" y="137">F</text>
<text x="587.2" y="137">F</text>
<text x="13.2" y="187.6">E</text>
<text x="587.2" y="187.6">E</text>
<text x="13.2" y="237">D</text>
<text x="587.2" y="237">D</text>
<text x="13.4" y="287.1">C</text>
<text x="587.4" y="287.1">C</text>
<text x="13.4" y="336.2">B</text>
<text x="587.4" y="336.2">B</text>
<text x="13.4" y="389.3">A</text>
<text x="587.4" y="389.3">A</text>
<text x="30" y="416.9">1</text>
<text x="76.7" y="416.9">2</text>
<text x="127" y="416.9">3</text>
<text x="176.5" y="416.9">4</text>
<text x="226.7" y="416.9">5</text>
<text x="275.4" y="416.9">6</text>
<text x="326.4" y="416.9">7</text>
<text x="375" y="416.9">8</text>
<text x="425.8" y="416.9">9</text>
<text x="473.9" y="417.3">10</text>
<text x="524.3" y="416.9">11</text>
<text x="570.2" y="416.9">12</text>
</g>
<g font-size="4.2">
<text x="423.7" y="14.3">NOTE : STANDARD FASTENER TORQUE AS PER STD-DES-01-00</text>
<text x="553.8" y="14">FR-DES-006-00</text>
</g>
<g font-size="3.9">
<text x="400" y="357.1">REVISION</text>
<text x="455.9" y="357.1">DESCRIPTION</text>
<text x="526.4" y="357.1">DATE</text>
<text x="540" y="357.1">DRN.BY</text>
</g>
<g font-size="3.7">
<text x="467.4" y="104.1">n</text>
<text x="411" y="111.8">i</text>
<text x="466.5" y="108.8">t</text>
</g>
<text font-size="3.6" x="467.1" y="376.1">40K_LM RAIL ADAPTAR PLATE_RH_02</text>
<text font-size="3.5" x="402.4" y="373.3">www.wipropari.com</text>
<g font-size="3.4">
<text x="112.4" y="43.3">B.1</text>
<text x="142.4" y="43.3">B.2</text>
<text x="172.4" y="43.3">B.3</text>
<text x="202.4" y="43.3">B.4</text>
<text x="232.4" y="43.3">B.5</text>
<text x="262.4" y="43.3">B.6</text>
<text x="292.4" y="43.3">B.7</text>
<text x="322.4" y="43.3">B.8</text>
<text x="99.8" y="53.2">A.1</text>
<text x="129.8" y="53.2">A.2</text>
<text x="159.8" y="53.2">A.3</text>
<text x="189.8" y="53.2">A.4</text>
<text x="219.8" y="53.2">A.5</text>
<text x="249.8" y="53.2">A.6</text>
<text x="279.8" y="53.2">A.7</text>
<text x="309.8" y="53.2">A.8</text>
<text x="328.8" y="55.3">A.9</text>
<text x="356.2" y="55.5" transform="rotate(-90 356.2 55.5)">45</text>
<text x="77" y="65.4">Y1</text>
<text x="73.4" y="74">20±0.1</text>
<text x="110.4" y="78.1" transform="rotate(-90 110.4 78.1)">X1</text>
<text x="208" y="82">509.5-1</text>
<text x="216.9" y="78.9">-0.5</text>
<text x="484.6" y="85.5">45</text>
<text x="63.6" y="94.7" transform="rotate(-90 63.6 94.7)">6.5±0.1</text>
<text x="95.6" y="95.1">38</text>
<text x="121.4" y="95.1">25±0.2</text>
<text x="474.9" y="95">28.5</text>
<text x="493.9" y="95">16.5±0.1</text>
<text x="472.1" y="104.1">0.05 B</text>
<text x="415.2" y="111.8">0.05/500 A</text>
<text x="445.9" y="113.8" transform="rotate(-90 445.9 113.8)">3</text>
<text x="472.1" y="108.8">0.05</text>
<text x="493.6" y="109.5">11.5±0.1</text>
<text x="132.5" y="119">M5 x 12 DEEP</text>
<text x="411.4" y="116.6">B</text>
<text x="132.5" y="122.6">04 NOS</text>
<text x="370.2" y="121">A</text>
<text x="421.9" y="137.6" transform="rotate(-90 421.9 137.6)">17±0.1</text>
<text x="525" y="132.6" transform="rotate(-90 525 132.6)">20</text>
<text x="442.8" y="153.2" transform="rotate(-90 442.8 153.2)">+0.2</text>
<text x="445.9" y="155.6" transform="rotate(-90 445.9 155.6)">4+0.25</text>
<text x="525.1" y="153.2">A</text>
<text x="77.7" y="157.2">TOLERANCE NOTE :-</text>
<text x="77.7" y="160.8">1) ALL H7 HOLES C.D SHOULD BE CONTROLLED WITHINu0.02. / IT7</text>
<text x="77.7" y="164.4">2) ALL HOLES,TAP &amp; COUNTER BORE C.D,</text>
<text x="81.5" y="168">SHOULD BE CONTROLLED WITHIN u0.2.</text>
<text x="440.4" y="163.2">RELIEF GROOVE</text>
<text x="440.4" y="166.8">D TYPE</text>
<text x="496" y="171.7">16-0.2</text>
<text x="500.2" y="168.6">-0.0</text>
<text x="122" y="186.3">HOLE TABLE</text>
<text x="482" y="191.5">DETAIL A</text>
<text x="66.8" y="193.5">Hole</text>
<text x="84.7" y="193.5">X</text>
<text x="101.4" y="193.5">Y</text>
<text x="142.3" y="193.5">Size</text>
<text x="181.8" y="193.5">REMARK</text>
<text x="481.2" y="195.1">SCALE 1:1</text>
<text x="67.7" y="200.8">A.1</text>
<text x="82.5" y="200.8">0.00</text>
<text x="99.2" y="200.8">0.00</text>
<text x="112.9" y="200.8">M6 x 12.00 mm DEEP</text>
<text x="67.7" y="208">A.2</text>
<text x="81.6" y="208">60.00</text>
<text x="99.2" y="208">0.00</text>
<text x="112.9" y="208">M6 x 12.00 mm DEEP</text>
<text x="67.7" y="215.3">A.3</text>
<text x="80.6" y="215.3">120.00</text>
<text x="99.2" y="215.3">0.00</text>
<text x="112.9" y="215.3">M6 x 12.00 mm DEEP</text>
<text x="67.7" y="222.5">A.4</text>
<text x="80.6" y="222.5">180.00</text>
<text x="99.2" y="222.5">0.00</text>
<text x="112.9" y="222.5">M6 x 12.00 mm DEEP</text>
<text x="67.7" y="229.7">A.5</text>
<text x="80.6" y="229.7">240.00</text>
<text x="99.2" y="229.7">0.00</text>
<text x="112.9" y="229.7">M6 x 12.00 mm DEEP</text>
<text x="67.7" y="237">A.6</text>
<text x="80.6" y="237">300.00</text>
<text x="99.2" y="237">0.00</text>
<text x="112.9" y="237">M6 x 12.00 mm DEEP</text>
<text x="67.7" y="244.2">A.7</text>
<text x="80.6" y="244.2">360.00</text>
<text x="99.2" y="244.2">0.00</text>
<text x="112.9" y="244.2">M6 x 12.00 mm DEEP</text>
<text x="67.7" y="251.5">A.8</text>
<text x="80.6" y="251.5">420.00</text>
<text x="99.2" y="251.5">0.00</text>
<text x="112.9" y="251.5">M6 x 12.00 mm DEEP</text>
<text x="67.7" y="258.7">A.9</text>
<text x="80.6" y="258.7">480.00</text>
<text x="99.2" y="258.7">0.00</text>
<text x="112.9" y="258.7">M6 x 12.00 mm DEEP</text>
<text x="67.7" y="265.9">B.1</text>
<text x="81.6" y="265.9">25.00</text>
<text x="98.2" y="265.9">19.50</text>
<text x="112.9" y="265.9">Ø 5.30 mm THRU'</text>
<text x="112.9" y="269.7">C'BORE Ø 10.00 mm - 10.00 mm DEEP</text>
<text x="67.7" y="276.9">B.2</text>
<text x="81.6" y="276.9">85.00</text>
<text x="98.2" y="276.9">19.50</text>
<text x="112.9" y="276.9">Ø 5.30 mm THRU'</text>
<text x="112.9" y="280.7">C'BORE Ø 10.00 mm - 10.00 mm DEEP</text>
<text x="67.7" y="287.9">B.3</text>
<text x="80.6" y="287.9">145.00</text>
<text x="98.2" y="287.9">19.50</text>
<text x="112.9" y="287.9">Ø 5.30 mm THRU'</text>
<text x="112.9" y="291.7">C'BORE Ø 10.00 mm - 10.00 mm DEEP</text>
<text x="67.7" y="298.9">B.4</text>
<text x="80.6" y="298.9">205.00</text>
<text x="98.2" y="298.9">19.50</text>
<text x="112.9" y="298.9">Ø 5.30 mm THRU'</text>
<text x="112.9" y="302.6">C'BORE Ø 10.00 mm - 10.00 mm DEEP</text>
<text x="67.7" y="309.9">B.5</text>
<text x="80.6" y="309.9">265.00</text>
<text x="98.2" y="309.9">19.50</text>
<text x="112.9" y="309.9">Ø 5.30 mm THRU'</text>
<text x="112.9" y="313.6">C'BORE Ø 10.00 mm - 10.00 mm DEEP</text>
<text x="67.7" y="320.9">B.6</text>
<text x="80.6" y="320.9">325.00</text>
<text x="98.2" y="320.9">19.50</text>
<text x="112.9" y="320.9">Ø 5.30 mm THRU'</text>
<text x="112.9" y="324.7">C'BORE Ø 10.00 mm - 10.00 mm DEEP</text>
<text x="67.7" y="331.9">B.7</text>
<text x="80.6" y="331.9">385.00</text>
<text x="98.2" y="331.9">19.50</text>
<text x="112.9" y="331.9">Ø 5.30 mm THRU'</text>
<text x="112.9" y="335.6">C'BORE Ø 10.00 mm - 10.00 mm DEEP</text>
<text x="67.7" y="342.9">B.8</text>
<text x="80.6" y="342.9">445.00</text>
<text x="98.2" y="342.9">19.50</text>
<text x="112.9" y="342.9">Ø 5.30 mm THRU'</text>
<text x="112.9" y="346.6">C'BORE Ø 10.00 mm - 10.00 mm DEEP</text>
<text x="357.8" y="389.5">RESERVED SPACE</text>
<text x="515.2" y="385.7">WPES</text>
<text x="538.9" y="385.6">0300</text>
<text x="357.8" y="393.3">FOR</text>
<text x="357.8" y="397">CONTROLLED COPY</text>
<text x="357.8" y="400.8">STAMP</text>
<text x="22.8" y="403.3">NOTE FOR WIPRO PARI DESIGN -REF. ONLY</text>
<text x="41.6" y="406.9">WEAR DETAILS : N.A.</text>
</g>
<g font-size="3.1">
<text x="565.1" y="353.5">LIMITS</text>
<text x="562" y="371.7">DRAWING TYPE</text>
<text x="437" y="372.3">DESCRIPTION</text>
<text x="563.4" y="376.3">MACHINING</text>
<text x="436.5" y="380.8">SURFACE AREA</text>
<text x="453.3" y="380.8">SURFACE TREATMENT MACHINING</text>
<text x="509.5" y="380.8">DESIGN UNIT DESIGN UNIT CD.</text>
<text x="558" y="380.6">TEAM NO.</text>
<text x="570.3" y="380.7">SHEET SIZE</text>
<text x="559.9" y="385.4">PL-01</text>
<text x="575.6" y="386.1">A2</text>
<text x="436.4" y="391.1">REFERENCE DWG.</text>
<text x="437.8" y="395.5">DRN.BY</text>
<text x="451.4" y="395.4">CHKD.BY</text>
<text x="466.6" y="395.5">APPD.BY</text>
<text x="474.4" y="391.4">---</text>
<text x="486.7" y="395.4">MATERIAL</text>
<text x="488.9" y="390.9">PART CLASS. B</text>
<text x="515.6" y="390.9">HEAT TREATMENT</text>
<text x="519.6" y="395.9">DRG./PART CODE</text>
<text x="558.9" y="395.5">REV.</text>
<text x="571.4" y="395.6">SCALE</text>
<text x="491" y="399.7">M.S.</text>
<text x="572.5" y="399.9">1 : 5</text>
<text x="484.3" y="404.2">NET WEIGHT-Kg</text>
<text x="571.4" y="404.7">SHEET</text>
<text x="488.9" y="408.6">2.69 kg</text>
<text x="571.4" y="408.8">1 OF 1</text>
</g>
<text font-size="3" x="579.5" y="230.1">°</text>
<g font-size="2.8">
<text x="560.4" y="357.7">Gen Tol.: IS 2102</text>
<text x="399.1" y="376.6">1.ALL DIMENSIONS ARE</text>
<text x="399" y="382.7">2.DO NOT SCALE</text>
<text x="399" y="388.7">3.IF IN DOUBT ,</text>
<text x="399" y="395.4">LOCATION :</text>
<text x="420.5" y="396">PUNE</text>
<text x="404.2" y="402">ALL RIGHTS OF REPRODUCTION &amp;</text>
<text x="436.8" y="401.5">03007273</text>
<text x="451.1" y="401.3">03004785</text>
<text x="466.5" y="401.2">03004785</text>
<text x="404.7" y="405.4">DISTRIBUTION ARE RESERVED</text>
</g>
<g font-size="2.7">
<text x="399.9" y="379.7">IN mm</text>
<text x="399.7" y="385.7">DRAWING.</text>
<text x="436.9" y="385.4">115.26 in^2</text>
<text x="399.7" y="391.8">ASK TEAM MEMBER</text>
<text x="400.1" y="402.5">C</text>
<text x="436.6" y="408.7">01/10/2025</text>
<text x="450.9" y="408.8">01/10/2025</text>
<text x="466" y="408.9">01/10/2025</text>
</g>
<g font-size="2.5">
<text x="554.9" y="218.3">DEBURR AND REMOVE SHARP</text>
<text x="555.2" y="221">EDGES UNLESS SHARP EDGE</text>
<text x="556.1" y="227.1">UNSP.RADII</text>
<text x="556.8" y="223.8">REQUIREMENT SPECIFIED</text>
<text x="571.4" y="226.9">UNSP.CHF.</text>
<text x="559.2" y="229.9">0.5 R</text>
<text x="572.3" y="230.1">0.5 X 45</text>
<text x="559.8" y="238">UP TO 10</text>
<text x="576.1" y="238.1">±1.5°</text>
<text x="558.5" y="242.2">10 UP TO 50</text>
<text x="575.5" y="242.3">±0°50'</text>
<text x="557.4" y="250.7">120 UP TO 400</text>
<text x="557.9" y="246.5">50 UP TO 120</text>
<text x="575.5" y="250.7">±0°15'</text>
<text x="575.5" y="246.5">±0°25'</text>
<text x="558.7" y="259.4">0.5 UP TO 3</text>
<text x="559.5" y="263.7">3 UP TO 6</text>
<text x="576.6" y="263.6">±0.2</text>
<text x="576.6" y="259.4">±0.1</text>
<text x="559" y="267.9">6 UP TO 30</text>
<text x="576.6" y="267.9">±0.5</text>
<text x="557.8" y="272.2">30 UP TO 120</text>
<text x="576.6" y="272.2">±0.8</text>
<text x="556.9" y="280.7">315 UP TO 1000</text>
<text x="557.3" y="276.4">120 UP TO 315</text>
<text x="576.6" y="276.4">±1.2</text>
<text x="577.7" y="280.7">±2</text>
<text x="556.4" y="284.9">1000 UP TO 2000</text>
<text x="577.6" y="284.9">±3</text>
<text x="558.9" y="289.2">OVER 2000</text>
<text x="577.7" y="289.3">±4</text>
<text x="560" y="297.9">UP TO 10</text>
<text x="577.1" y="297.9">±1°</text>
<text x="558.5" y="302.1">10 UP TO 50</text>
<text x="575.5" y="302.1">±0°30'</text>
<text x="557.4" y="310.6">120 UP TO 400</text>
<text x="558.2" y="306.3">50 UP TO 120</text>
<text x="575.5" y="310.6">±0°10'</text>
<text x="575.5" y="306.4">±0°20'</text>
<text x="558.8" y="319.2">0.5 UP TO 3</text>
<text x="559.4" y="323.4">3 UP TO 6</text>
<text x="576.6" y="319.2">±0.1</text>
<text x="576.6" y="323.5">±0.1</text>
<text x="558.9" y="327.7">6 UP TO 30</text>
<text x="576.7" y="327.7">±0.2</text>
<text x="557.8" y="332">30 UP TO 120</text>
<text x="576.6" y="332">±0.3</text>
<text x="556.8" y="340.5">315 UP TO 1000</text>
<text x="557.3" y="336.3">120 UP TO 315</text>
<text x="576.6" y="336.3">±0.5</text>
<text x="576.6" y="340.5">±0.8</text>
<text x="556.2" y="344.7">1000 UP TO 2000</text>
<text x="576.6" y="344.7">±1.2</text>
<text x="558.9" y="349">OVER 2000</text>
<text x="577.6" y="349">±2</text>
<text x="459.3" y="385.5">I.Z.B.P. (TRIVALENT)</text>
<text x="561.1" y="391.1">---</text>
</g>
<g font-size="2.1">
<text x="558.5" y="232.4">UNSPECIFIED TOL.(FAB)</text>
<text x="559.5" y="234.7">FOR ANGULAR IN mm.</text>
<text x="558.6" y="253.9">UNSPECIFIED TOL.(FAB)</text>
<text x="560.7" y="256.3">FOR LINEAR IN mm.</text>
<text x="558.7" y="292.3">UNSPECIFIED TOL.(M/C)</text>
<text x="559.6" y="294.7">FOR ANGULAR IN mm.</text>
<text x="558.7" y="313.7">UNSPECIFIED TOL.(M/C)</text>
<text x="560.6" y="316.1">FOR LINEAR IN mm.</text>
<text x="7.7" y="409.8" transform="rotate(-90 7.7 409.8)">\\srv01102\ExDM Uploading\2024-25\P24BS\40K_LM RAIL ADAPTAR PLATE_RH_02.dft</text>
</g>
</svg>
